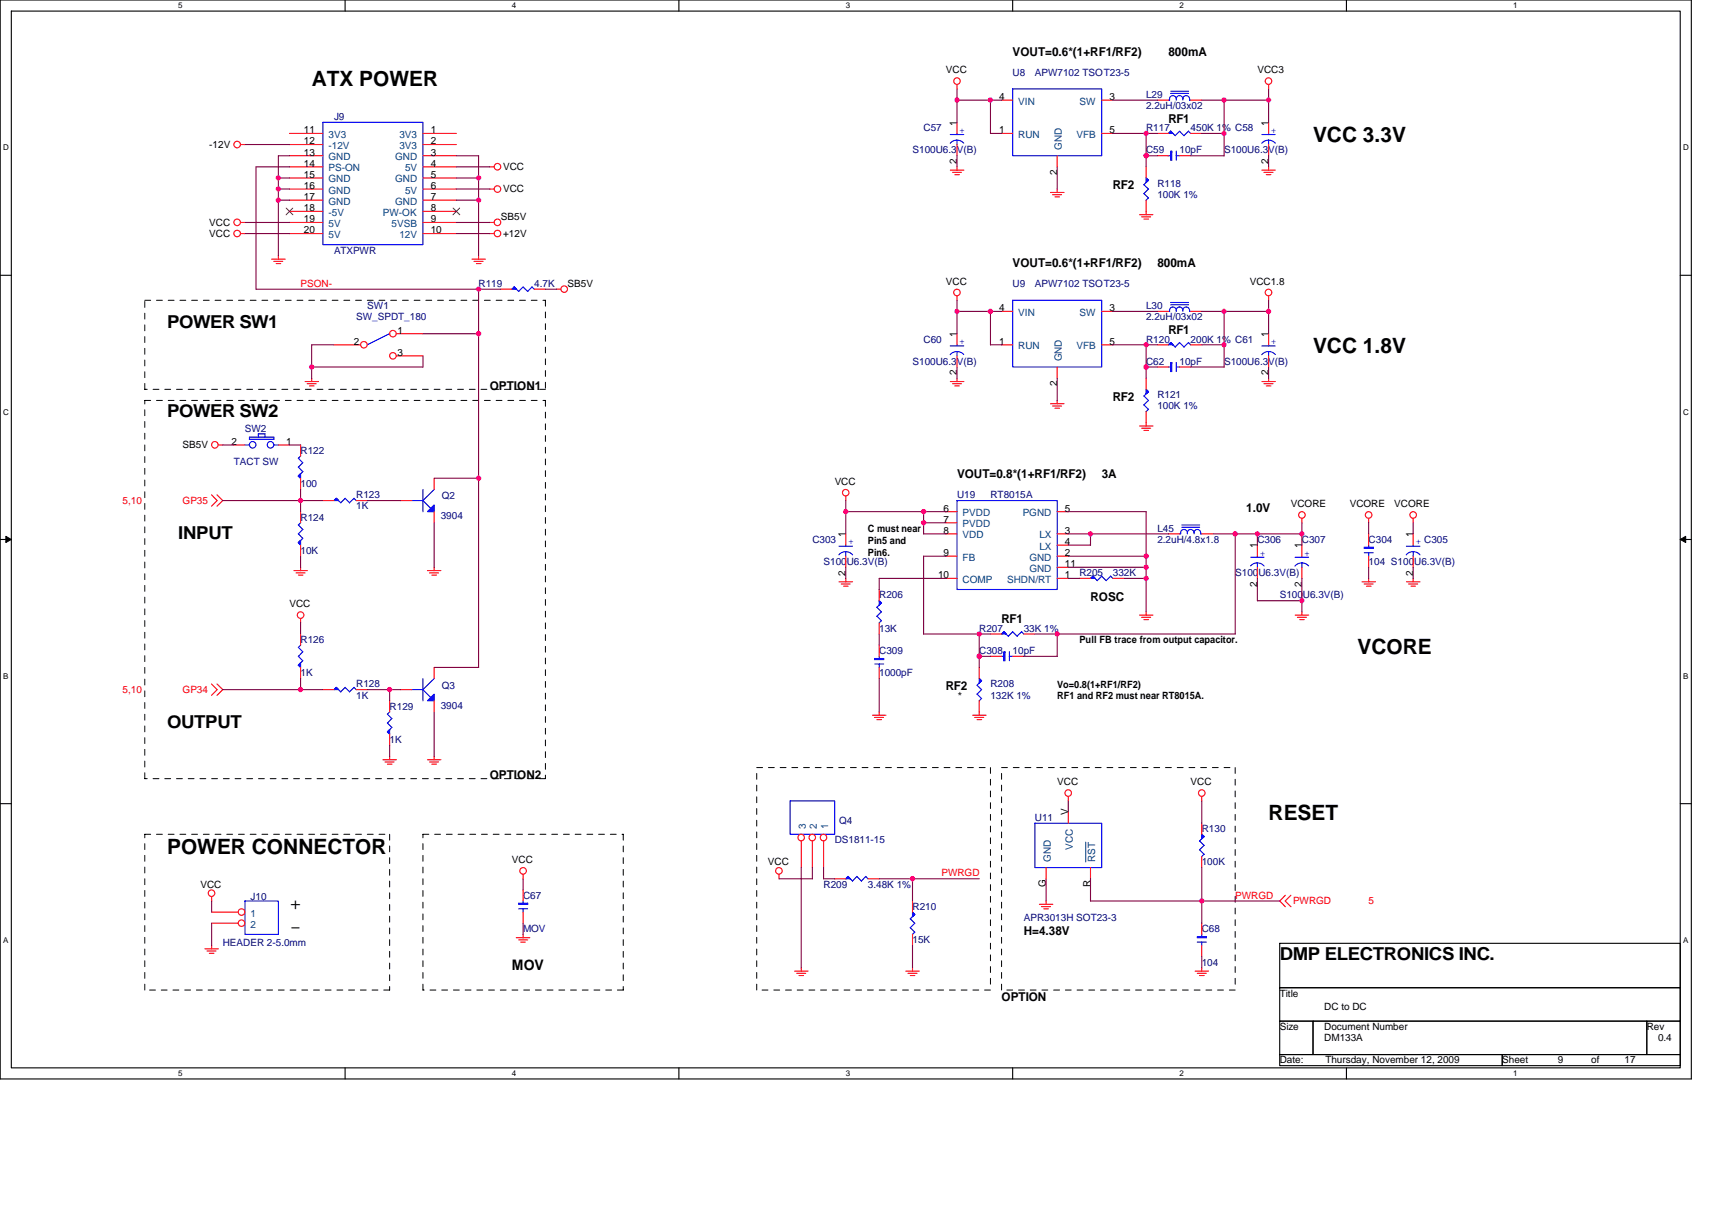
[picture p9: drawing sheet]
<svg xmlns="http://www.w3.org/2000/svg" width="297mm" height="210mm" viewBox="0 0 297 210" stroke-linecap="round" stroke-linejoin="round" font-family="sans-serif">
<path d="M0 0h293.5v187.2h-293.5zM2 1.9h289.5v183.4h-289.5z" fill="none" stroke="#000" stroke-width=".19"/>
<g fill="#fff">
<path d="M30.9 .2h.8v1.6h-.8z"/>
<path d="M30.9 185.5h.8v1.6h-.8z"/>
</g>
<path d="M59.9 0v1.9M59.9 185.3v1.9" fill="none" stroke="#000" stroke-width=".19"/>
<g fill="#fff">
<path d="M88.8 .2h.8v1.6h-.8z"/>
<path d="M88.8 185.5h.8v1.6h-.8z"/>
</g>
<path d="M117.8 0v1.9M117.8 185.3v1.9" fill="none" stroke="#000" stroke-width=".19"/>
<g fill="#fff">
<path d="M146.7 .2h.8v1.6h-.8z"/>
<path d="M146.7 185.5h.8v1.6h-.8z"/>
</g>
<path d="M175.7 0v1.9M175.7 185.3v1.9" fill="none" stroke="#000" stroke-width=".19"/>
<g fill="#fff">
<path d="M204.7 .2h.7v1.6h-.7z"/>
<path d="M204.7 185.5h.7v1.6h-.7z"/>
</g>
<path d="M233.6 0v1.9M233.6 185.3v1.9" fill="none" stroke="#000" stroke-width=".19"/>
<g fill="#fff">
<path d="M262.6 .2h.7v1.6h-.7z"/>
<path d="M262.6 185.5h.7v1.6h-.7z"/>
<path d="M.5 24.8h1v1.6h-1z"/>
<path d="M292 24.8h1v1.6h-1z"/>
<path d="M.5 70.7h1v1.5h-1z"/>
<path d="M292 70.7h1v1.5h-1z"/>
</g>
<path d="M0 47.8h2M291.5 47.8h2" fill="none" stroke="#000" stroke-width=".19"/>
<g fill="#fff">
<path d="M.5 116.5h.9v1.6h-.9z"/>
<path d="M292 116.5h.9v1.6h-.9z"/>
</g>
<path d="M0 93.6h2M291.5 93.6h2" fill="none" stroke="#000" stroke-width=".19"/>
<path d="M1 93.1l1 .5-1 .5zM291.5 93.6l1-.5v1z" fill="#000" stroke="#000" stroke-width=".17"/>
<g fill="#fff">
<path d="M.5 162.4h.9v1.5h-.9z"/>
<path d="M292 162.4h.9v1.5h-.9z"/>
</g>
<path d="M0 139.5h2M291.5 139.5h2M222 163.7h69.5v7.7h-69.5zM222 171.4h69.5v5.8h-69.5zM222 177.2h5.8v5.8h-5.8zM227.8 177.2h57.9v5.8h-57.9zM285.7 177.2h5.8v5.8h-5.8zM222 183h38.6v1.9h-38.6zM260.6 183h30.9v1.9h-30.9z" fill="none" stroke="#000" stroke-width=".19"/>
<g fill="none" stroke="#000" stroke-width=".17" stroke-dasharray="1 1 1 1 1 1 1 1">
<path d="M25.1 52.1h69.5M94.6 52.1v15.5M25.1 67.6v-15.5M25.1 69.5h69.5M94.6 67.6h-69.5M94.6 69.5v65.6M25.1 135.1v-65.6M94.6 135.1h-69.5M131.3 133.2h40.5M171.8 133.2v38.6M173.8 133.2h40.5M214.3 133.2v38.6"/>
<path d="M25.1 144.8h42.5M67.6 144.8v27M73.4 144.8h34.7M108.1 144.8v27M25.1 171.8v-27M67.6 171.8h-42.5M73.4 171.8v-27M108.1 171.8h-34.7M131.3 171.8v-38.6M171.8 171.8h-40.5M173.8 171.8v-38.6M214.3 171.8h-40.5"/>
</g>
<g fill="none" stroke="#f00" stroke-width=".19">
<path d="M166 14.7v.8M173.8 17.4h1.9M191.2 17.4h1.9M200.8 17.4h1.9M206.6 17.4h1.9M220.1 14.7v.8M41.7 38.6h.8M41.7 25.1h.8M50.2 29h5.8M50.2 32.8h5.8M50.2 38.6h5.8M50.2 25.1h5.8"/>
<path d="M50.2 23.2h5.8M50.2 27h5.8M50.2 30.9h5.8M50.2 34.7h5.8M50.2 36.7h5.8M73.4 29h5.8M73.4 32.8h5.8M73.4 38.6h5.8M73.4 25.1h5.8M73.4 23.2h5.8M73.4 27h5.8M73.4 30.9h5.8"/>
<path d="M73.4 34.7h5.8M73.4 36.7h5.8M85 29h.7M85 32.8h.7M85 38.6h.7M164.9 29.5h2.3M165.3 29.9h1.5M165.7 30.3h.8M166 21.2v2M166 25.1v1.9M166 29v.5M173.8 23.2h1.9"/>
<path d="M182.3 33.4h2.3M182.6 33.8h1.6M183 34.2h.8M183.4 27v2M183.4 32.8v.6M191.2 23.2h1.9M197.7 37.3h2.3M198.1 37.6h1.5M198.5 38h.8M198.9 29v1.9M198.9 34.7v2.6M200.8 23.2h1.9"/>
<path d="M200.8 27h1.9M204.7 27h1.9M206.6 23.2h1.9M218.9 29.5h2.4M219.3 29.9h1.6M219.7 30.3h.8M220.1 29v.5M220.1 21.2v2M220.1 25.1v1.9M41.7 40.5h.8M47.1 45h2.4M47.5 45.4h1.6"/>
<path d="M47.9 45.7h.8M48.3 44.4v.6M50.2 40.5h5.8M58 59.8h4.6M68.8 57.9h4.6M73.4 40.5h5.8M81.9 45h2.3M82.3 45.4h1.5M82.7 45.7h.8M83 44.4v.6M85 40.5h.7M86.9 50.2h1.9"/>
<path d="M92.7 50.2h1.9M96.5 50.2h.8M166 51.4v.7M166 57.9v1.9M173.8 54h1.9M173.8 59.8h1.9M191.2 54h1.9M191.2 59.8h1.9M200.8 54h1.9M200.8 59.8h1.9M206.6 54h1.9M206.6 59.8h1.9"/>
<path d="M220.1 51.4v.7M220.1 57.9v1.9M37.9 77.2h.8M40.6 77.2h1.9M48.3 77.2h1.9M52.2 77.2v1.9M52.9 66.2h2.4M53.3 66.6h1.6M53.7 67h.8M54.1 65.6v.6M68.8 61.8h4.6M164.9 66.2h2.3"/>
<path d="M165.3 66.6h1.5M165.7 67h.8M166 61.8v1.9M166 65.6v.6M182.3 70.1h2.3M182.6 70.5h1.6M183 70.8h.8M183.4 63.7v1.9M183.4 69.5v.6M197.7 73.9h2.3M198.1 74.3h1.5M198.5 74.7h.8"/>
<path d="M198.9 65.6v2M198.9 71.4v2.6M200.8 63.7h1.9M204.7 63.7h1.9M218.9 66.2h2.4M219.3 66.6h1.6M219.7 67h.8M220.1 65.6v.6M220.1 61.8v1.9M36.7 85.9l1 1-1 .9M37.7 85.9l.9 1-.9 .9M51 99h2.3"/>
<path d="M51.4 99.4h1.5M51.8 99.8h.8M52.2 83v1.9M52.2 88.8v1.9M52.2 94.6v1.9M52.2 98.4v.6M56 86.9h2M61.8 86.9h1.9M69.5 86.9h2M74.2 99h2.3M74.5 99.4h1.6M74.9 99.8h.8"/>
<path d="M75.3 83v1.9M75.3 88.8v1.9M75.3 98.4v.6M146.7 86.1v.8M146.7 92.6v2M146.7 96.5v1.9M164.1 88.8h1.9M164.1 92.6h1.9M164.1 96.5h1.9M164.1 90.7h1.9M183.4 88.8h2M183.4 92.6h2"/>
<path d="M183.4 96.5h2M183.4 94.6h2M183.4 98.4h2M202.7 92.6h2M208.5 92.6h2M218.2 94.6v1.9M218.2 98.4v2M225.9 94.6v1.9M225.9 98.4v2M225.9 90v.7M237.5 90v.7M237.5 92.6v2"/>
<path d="M237.5 96.5v1.9M245.2 90v.7M245.2 92.6v2M245.2 96.5v1.9M36.7 118.7l1 1-1 1M37.7 118.7l.9 1-.9 1M52.2 107.3v.8M52.2 110v2M52.2 115.8v2M56 119.7h2M61.8 119.7h1.9M69.5 119.7h2"/>
<path d="M75.3 115.8v2M145.6 101h2.3M146 101.3h1.5M146.4 101.7h.7M146.7 100.4v.6M152.5 102.3v1.9M152.5 108.1v1.9M152.5 112v1.9M152.5 115.8v2M164.1 100.4h1.9M169.9 115.8v2M171.8 110h2"/>
<path d="M171.8 113.9h2M175.7 113.9h1.9M177.6 110h2M183.4 100.4h2M187.3 100.4h1.9M193.1 100.4h1.9M197.7 106.7h2.3M198.1 107.1h1.5M198.5 107.5h.8M198.9 106.2v.6M224.7 106.7h2.4M225.1 107.1h1.6"/>
<path d="M225.5 107.5h.8M225.9 106.2v.6M236.3 101h2.4M236.7 101.3h1.5M237.1 101.7h.8M237.5 100.4v.6M244 101h2.4M244.4 101.3h1.6M244.8 101.7h.8M245.2 100.4v.6M66.4 131.8h2.4M66.8 132.2h1.6"/>
<path d="M67.2 132.6h.8M67.6 121.6v1.9M67.6 127.4v1.9M67.6 131.3v.6M74.2 131.8h2.3M74.5 132.2h1.6M74.9 132.6h.8M75.3 131.3v.6M75.3 121.6v1.9M151.4 124.1h2.3M151.7 124.5h1.6M152.1 124.9h.8"/>
<path d="M152.5 123.5v.6M168.8 124.1h2.3M169.1 124.5h1.6M169.5 124.9h.8M169.9 121.6v2.5M185.4 138.2v.8M208.5 138.2v.8M36.7 155.6v.8M36.7 158.3h4.6M90.8 151.7v.8M90.8 154.4v2M90.8 158.3v1.9"/>
<path d="M135.2 151.7v.8M139 145.9v4.7M140.9 145.9v4.7M142.9 145.9v4.7M144.8 152.5h1.9M150.6 152.5h1.9M158.3 156.4v1.9M180.3 156.9h2.4M180.7 157.3h1.6M181.1 157.7h.8M181.5 150.6v1.9M181.5 156.4v.6"/>
<path d="M185.4 140.9v2M189.2 150.6v1.9M208.5 142.9v1.9M208.5 148.6v2M223 155.4l-1 1 1 1M224 155.4l-1 1 1 1M35.6 164.7h2.3M35.9 165h1.6M36.3 165.4h.8M36.7 164.1v.6M36.7 160.2h4.6M89.6 162.7h2.3"/>
<path d="M90 163.1h1.6M90.4 163.5h.7M90.8 162.2v.6M137.9 168.5h2.3M138.2 168.9h1.6M138.6 169.3h.8M139 167.9v.7M157.2 168.5h2.3M157.5 168.9h1.6M157.9 169.3h.8M158.3 162.2v1.9M158.3 167.9v.7"/>
<path d="M207.4 168.5h2.3M207.7 168.9h1.6M208.1 169.3h.8M208.5 160.2v2M208.5 164.1v1.9M208.5 167.9v.7"/>
<circle cx="166" cy="14.1" r=".57"/>
<circle cx="220.1" cy="14.1" r=".57"/>
<circle cx="41.1" cy="25.1" r=".57"/>
<circle cx="41.1" cy="38.6" r=".57"/>
<circle cx="86.3" cy="28.9" r=".57"/>
<circle cx="86.3" cy="38.6" r=".57"/>
<circle cx="86.3" cy="32.8" r=".57"/>
<circle cx="41.1" cy="40.5" r=".57"/>
<circle cx="63.1" cy="59.8" r=".57"/>
<circle cx="68.2" cy="57.9" r=".57"/>
<circle cx="86.3" cy="40.5" r=".57"/>
<circle cx="97.9" cy="50.2" r=".57"/>
<circle cx="166" cy="50.8" r=".57"/>
<circle cx="220.1" cy="50.8" r=".57"/>
<circle cx="37.3" cy="77.2" r=".57"/>
<circle cx="68.2" cy="61.8" r=".57"/>
<circle cx="146.7" cy="85.5" r=".57"/>
<circle cx="225.9" cy="89.4" r=".57"/>
<circle cx="237.5" cy="89.4" r=".57"/>
<circle cx="245.2" cy="89.4" r=".57"/>
<circle cx="52.2" cy="106.7" r=".57"/>
<circle cx="185.3" cy="137.6" r=".57"/>
<circle cx="208.5" cy="137.6" r=".57"/>
<circle cx="36.7" cy="155" r=".57"/>
<circle cx="41.9" cy="158.3" r=".57"/>
<circle cx="90.8" cy="151.1" r=".57"/>
<circle cx="135.1" cy="151.1" r=".57"/>
<circle cx="139" cy="145.3" r=".57"/>
<circle cx="140.9" cy="145.3" r=".57"/>
<circle cx="142.9" cy="145.3" r=".57"/>
<circle cx="41.9" cy="160.2" r=".57"/>
</g>
<g fill="none" stroke="#00f" stroke-width=".19">
<path d="M175.7 15.4h15.5v11.6h-15.5zM202.7 17.4h.2M203.1 16.2h3.1M203.1 15.8h3.1M204.1 17.2v.2M205.2 17.1a.58 .58 0 0 1 .6-.5 .58 .58 0 0 1 .6 .5M205.2 17.1a.57 .57 0 0 0-.5-.5 .57 .57 0 0 0-.6 .5 .6 .6 0 0 0-.7-.5 .6 .6 0 0 0-.5 .8M205.2 17.1v.3M206.4 17.2v.2h.2M56 21.2h17.4v21.3h-17.4zM164.9 23.3h2.3M166 24.3a1.54 1.54 0 0 1 1.2 .5"/>
<path d="M166 24.3a1.46 1.46 0 0 0-1.1 .6M166 23.2v.2M166 24.3v.8M198.5 32l.8 .8M198.5 33.6l.8 .8-.5 .4M198.9 30.9l.4 .4-.8 .8M199.3 32.8l-.8 .8M202.7 27h.4M204.1 27h.6M204.1 26.2v1.6M204.7 22.8l.7 .8 .8-.8 .4 .4M204.7 22.8l-.8 .8-.8-.8-.4 .4"/>
<path d="M218.9 23.3h2.4M220.1 24.3a1.54 1.54 0 0 1 1.2 .5M220.1 24.3a1.46 1.46 0 0 0-1.2 .6M220.1 23.2v.2M220.1 24.3v.8M67.6 57.9l-3.9 1.9M90.8 49.8l.8 .8M90.8 49.8l-.8 .8-.8-.8-.4 .4M92.7 50.2l-.4-.4-.8 .8M166 59.8v.2M175.7 52.1h15.5v11.6h-15.5zM202.7 54h.2"/>
<path d="M203.1 52.9h3.1M203.1 52.5h3.1M203.1 59.5l.8 .7M203.1 59.4l-.4 .4M204.1 53.8a.59 .59 0 0 0-.7-.5 .59 .59 0 0 0-.5 .7M204.1 53.8v.3M204.7 59.5l.7 .7M204.7 59.4l-.8 .8M205.2 53.8a.6 .6 0 0 1 .7-.5 .6 .6 0 0 1 .5 .8l.2-.1M205.2 53.8a.57 .57 0 0 0-.5-.5 .57 .57 0 0 0-.6 .5M205.2 53.8v.2M206.2 59.5l.4 .4"/>
<path d="M206.2 59.4l-.8 .8M220.1 59.8v.2M42.5 77.2h.8M43.3 75.9h4.2M43.3 75.8v.4M44.8 75.3v.6M44.8 75.3h1.2v.6M47.5 77.2h.8M47.5 75.9v.4l-4.2-.1M51.7 79.5l.8 .8M52.2 79.1l-.4 .4M164.9 60h2.3"/>
<path d="M166 61a1.54 1.54 0 0 1 1.2 .5M166 61a1.46 1.46 0 0 0-1.1 .6M166 61v.8M198.5 68.7l.8 .8M198.5 70.3l.8 .8-.5 .3M198.9 67.6l.4 .4M199.3 67.9l-.8 .8M199.3 69.5l-.8 .8M202.7 63.7h.4M204.1 63.7h.6M204.1 62.9v1.6M218.9 60h2.4"/>
<path d="M220.1 61a1.54 1.54 0 0 1 1.2 .5M220.1 61a1.46 1.46 0 0 0-1.2 .6M220.1 61v.8M51.7 94.2l.5 .4M51.7 82.6l.5 .4M51.7 92.6l.8 .8M51.7 91.1l.8 .8M51.7 81l.8 .9M52.2 90.7l-.4 .4M52.6 93.4l-.8 .8M52.6 91.9l-.8 .7M52.6 81.8l-.8 .8"/>
<path d="M52.6 80.3l-.8 .8M58.3 86.5l.8 .8M58.4 86.5l-.4 .4M59.9 86.5l.8 .8M59.9 86.5l-.8 .7M61.4 86.5l.4 .4M61.4 86.5l-.8 .7M71.4 86.9h2l1.4 1.3M73.4 84.9v3.9M75.3 84.9l-1.9 2M145.6 94.8h2.3M146.7 95.7a1.51 1.51 0 0 0-1.2 .6"/>
<path d="M146.7 95.7a1.54 1.54 0 0 1 1.2 .6M146.7 94.6v.2M146.7 95.7v.8M166 86.9h17.4v15.4h-17.4zM189.6 100l.8 .8 .8-.8 .7 .8M189.6 100l-.4 .4M205 91.5h3.1M205 91.1h3.1M206 92.5v.2M207.2 92.4a.58 .58 0 0 0-.6-.5 .58 .58 0 0 0-.6 .5 .59 .59 0 0 0-.7-.5 .59 .59 0 0 0-.5 .7h-.1M207.2 92.4v.2M208.3 92.4a.57 .57 0 0 0-.6-.5 .57 .57 0 0 0-.5 .5"/>
<path d="M208.3 92.5v.1h.2M217 98.2a1.54 1.54 0 0 1 1.1-.5h.1a1.54 1.54 0 0 1 1.1 .5M217 96.7h2.3M218.2 96.5v.2M218.2 97.7v.8M224.7 96.7h2.4M225.9 96.5v.2M225.9 97.7v.8M227.1 98.2a1.55 1.55 0 0 0-1.2-.5 1.54 1.54 0 0 0-1.2 .5M236.7 95.9h1.6M237.5 94.6v.4M237.5 95.9v.6"/>
<path d="M244 94.8h2.4M245.2 94.6v.2M245.2 95.7v.8M246.4 96.3a1.54 1.54 0 0 0-1.2-.6 1.51 1.51 0 0 0-1.2 .6M51.7 115.4l.5 .4M51.7 113.9l.8 .8M51.7 112.3l.8 .8M52.2 111.9l-.4 .5M52.6 114.6l-.8 .8M52.6 113.1l-.8 .8M59.9 119.3l-.8 .8-.7-.8-.4 .4M61.4 119.3l.4 .4"/>
<path d="M61.4 119.3l-.7 .8-.8-.8M71.4 119.7h2l1.4 1.4M73.4 117.8v3.8M75.3 117.8l-1.9 1.9M151.8 115.2h1.5M152.1 105.4l.8 .8-.8 .8M152.1 106.9l.8 .8M152.5 104.2l.4 .4M152.5 113.9v.4M152.5 115.2v.6M152.9 104.6l-.8 .8M152.9 107.7l-.4 .4"/>
<path d="M169.5 118.9l.8 .8M169.9 117.8l.4 .4M170.3 118.1l-.8 .8M170.3 119.7l-.8 .8M173.8 113.9h.4M174.2 109.6l.8 .8M174.2 109.6l-.4 .4M175.1 113.9h.6M175.1 113.1v1.6M175.7 109.6l.8 .8M175.7 109.6l-.8 .8M177.2 109.6l.4 .4"/>
<path d="M177.3 109.6l-.8 .8M193.1 100.4l-.4-.4-.8 .8M67.2 127l.4 .4M67.2 125.5l.8 .7M67.2 123.9l.8 .8M67.6 123.5l-.4 .4M68 126.2l-.8 .8M68 124.7l-.8 .8M137.1 139h7.7v5.8h-7.7zM169.5 120.5l.8 .7M170.3 121.2l-.4 .4M42.5 156.4h5.8v5.8h-5.8z"/>
<path d="M90 157.7h1.5M90.8 156.3v.4M90.8 157.7v.6M147.1 152.1l-.4 .4M148.7 152.1l-.8 .8-.8-.8M150.2 152.1l.4 .4M150.2 152.1l-.7 .8-.8-.8M158.3 158.3l.4 .4-.8 .8 .8 .7-.8 .8 .8 .8M179.6 142.9h11.6v7.7h-11.6zM208.5 144.8l.4 .4M208.9 145.2l-.8 .8 .8 .7M208.9 146.7l-.8 .8 .8 .8"/>
<path d="M208.9 148.3l-.4 .4M158.7 161.8l-.4 .4M207.7 163.5h1.6M208.5 162.1v.4M208.5 163.5v.6"/>
<circle cx="43.8" cy="77.2" r=".57"/>
<circle cx="46.9" cy="77.2" r=".57"/>
</g>
<g fill="#00f" stroke="#00f" stroke-width=".19">
<path d="M203.1 22.8l.4 .4h-.8l.4-.4 .4 .4z" fill-rule="evenodd"/>
<path d="M189.2 100.4l.4-.4 .4 .4-.4-.4 .4 .4z" fill-rule="evenodd"/>
<path d="M203.1 62.9v1.6h.2v-1.6z" fill-rule="evenodd"/>
<path d="M51.8 94.2l.4-.4v.8l-.4-.4 .4-.4z" fill-rule="evenodd"/>
<path d="M152.5 104.2l.4 .4-.4 .4 .4-.4-.4 .4z" fill-rule="evenodd"/>
<path d="M203.1 26.2v1.6h.2v-1.6z" fill-rule="evenodd"/>
<path d="M174.2 109.6l.3 .4h-.7l.4-.4 .3 .4z" fill-rule="evenodd"/>
<path d="M158.3 158.3l.4 .4-.4 .4 .4-.4-.4 .4z" fill-rule="evenodd"/>
<path d="M151.8 114.3v.2h1.5v-.2z" fill-rule="evenodd"/>
<path d="M67.2 127l.4-.4v.8l-.4-.4 .4-.4z" fill-rule="evenodd"/>
<path d="M174.2 113.1v1.6h.1v-1.6z" fill-rule="evenodd"/>
<path d="M58 86.9l.3-.4 .4 .4-.4-.4 .4 .4z" fill-rule="evenodd"/>
<path d="M198.9 30.9l.4 .4-.4 .3 .4-.3-.4 .3z" fill-rule="evenodd"/>
<path d="M89.2 49.8l.4 .4h-.8l.4-.4 .4 .4z" fill-rule="evenodd"/>
<path d="M147.1 152.1l.4 .4h-.8l.4-.4 .4 .4z" fill-rule="evenodd"/>
<path d="M207.7 162.5v.2h1.6v-.2z" fill-rule="evenodd"/>
<path d="M52.2 115v.8l-.4-.4z" fill-rule="evenodd"/>
<path d="M169.9 117.8l.4 .3-.4 .4 .4-.4-.4 .4z" fill-rule="evenodd"/>
<path d="M58.3 119.3l.4 .4h-.7l.3-.4 .4 .4z" fill-rule="evenodd"/>
<path d="M90 156.7v.2h1.5v-.2z" fill-rule="evenodd"/>
<path d="M203.1 59.5l.4 .3h-.8l.4-.3 .4 .3z" fill-rule="evenodd"/>
<path d="M51.8 82.6l.4-.4v.8l-.4-.4 .4-.4z" fill-rule="evenodd"/>
<path d="M236.7 95v.2h1.5v-.2z" fill-rule="evenodd"/>
<path d="M198.9 67.6l.4 .3-.4 .4 .4-.4-.4 .4z" fill-rule="evenodd"/>
<path d="M74.7 88.2l.6-.6v1.2h-1.1z" fill-rule="evenodd"/>
<path d="M74.7 121l.6-.5v1.1h-1.1z" fill-rule="evenodd"/>
<path d="M208.5 144.8l.4 .4-.4 .3 .4-.3-.4 .3z" fill-rule="evenodd"/>
</g>
<path d="M188.4 146.1v3.5" fill="none" stroke="#004080" stroke-width=".17"/>
<path d="M49.7 36.1l1.1 1.2M50.8 36.1l-1.2 1.2M78.6 36.1l1.2 1.2M79.8 36.1l-1.2 1.2" fill="none" stroke="#804000" stroke-width=".17"/>
<g fill="none" stroke="#800040" stroke-width=".19">
<path d="M166 15.4v5.9M171.8 17.4v5.8h2M173.8 17.4h-7.8M193.1 17.4h7.7M208.5 17.4h11.6M212.4 17.4v9.7M220.1 15.4v5.9M42.5 38.6h7.7M42.5 25.1h7.7M44.4 29h5.8M44.4 28.9v21.3h42.5M48.3 32.8h1.9"/>
<path d="M48.3 30.9h1.9M48.3 34.7h1.9M50.2 27h-1.9v17.4M79.2 30.9h3.9M79.2 34.7h3.9M79.2 27h3.9M79.2 32.8h5.8M79.2 38.6h5.8M79.2 29h5.8M83 27v17.4M166 27v2M183.4 29v3.8"/>
<path d="M198.9 27h1.9M198.9 23.2v5.8M200.8 23.2h-7.7M206.6 27h5.8M208.5 23.2h3.9M220.1 27v2M42.5 40.5h7.7M54.1 59.8h3.9M54.1 59.8v5.9M73.4 57.9h9.7M79.2 40.5h5.8M83 50.2v65.6"/>
<path d="M94.6 50.2h2M166 52.1v5.8M171.8 54v5.9l2-.1M173.8 54h-7.8M193.1 54h7.7M198.9 59.8v5.9M200.8 59.8h-7.7M208.5 54h11.6M208.5 59.8h3.9M212.4 54v9.7M220.1 52.1v5.8M38.6 77.2h2"/>
<path d="M50.2 77.2h2M54.1 63.7h19.3M73.4 61.8v1.9M166 63.7v2M183.4 65.6v3.9M198.9 63.7h1.9M206.6 63.7h5.8M220.1 63.7v2M52.2 84.9v3.9M52.2 96.5v2M56 86.9h-17.4M63.7 86.9h5.9"/>
<path d="M75.3 83h7.8M75.3 90.7v7.8M146.7 98.4v2M146.7 86.9v5.8M146.7 88.8h17.4M160.2 88.8v3.8h3.9M160.2 90.7h3.9M164.1 96.5h-3.9v13.5h11.7M185.4 88.8h13.5v17.4M185.4 98.4h13.5M185.4 96.5h13.5M189.2 92.6v2h-3.8"/>
<path d="M202.8 92.6h-17.4M214.3 92.6v17.4h-34.7M218.2 92.6v2M225.9 90.7v3.9M225.9 92.6h-15.4M237.5 90.7v2M237.5 98.4v2M245.2 90.7v2M245.2 98.4v2M38.6 119.7h17.4M52.2 108.1v1.9M52.2 117.8v1.9"/>
<path d="M63.7 119.7h5.9M67.6 119.7v1.9M75.3 115.8h7.8M152.5 110v2M152.5 117.8v5.8M164.1 100.4h-11.6v1.9M169.9 113.9h2M169.9 110v5.8M183.4 110v3.9h-5.8M185.4 100.4h1.9M195 100.4h3.9M218.2 104.2h7.7"/>
<path d="M218.2 100.4v3.9M225.9 100.4v5.8M67.6 129.3v2M75.3 123.5v7.8M185.4 139v1.9M208.5 139v3.9M36.7 156.4v1.9M90.8 152.5v2M135.2 152.5h5.8M139 150.6v17.4M140.9 150.6v1.9M142.9 150.6v1.9h1.9"/>
<path d="M152.5 152.5h17.4M158.3 152.5v3.9M181.5 152.5v3.9M189.2 152.5v3.9h32.9M208.5 150.6v9.6M36.7 160.2v3.9M90.8 160.2v2M158.3 164.1v3.9M208.5 166v2"/>
</g>
<g fill="#f0f" stroke="#f0f" stroke-width=".19">
<circle cx="171.8" cy="17.4" r=".38"/>
<circle cx="166" cy="17.4" r=".38"/>
<circle cx="212.4" cy="23.1" r=".38"/>
<circle cx="198.9" cy="23.1" r=".38"/>
<circle cx="198.9" cy="27" r=".38"/>
<circle cx="212.4" cy="17.4" r=".38"/>
<circle cx="220.1" cy="17.4" r=".38"/>
<circle cx="171.8" cy="54" r=".38"/>
<circle cx="166" cy="54" r=".38"/>
<circle cx="212.4" cy="59.8" r=".38"/>
<circle cx="198.9" cy="59.8" r=".38"/>
<circle cx="198.9" cy="63.7" r=".38"/>
<circle cx="212.4" cy="54" r=".38"/>
<circle cx="220.1" cy="54" r=".38"/>
<circle cx="83" cy="50.2" r=".38"/>
<circle cx="83" cy="83" r=".38"/>
<circle cx="52.1" cy="86.9" r=".38"/>
<circle cx="52.1" cy="119.7" r=".38"/>
<circle cx="83" cy="57.9" r=".38"/>
<circle cx="67.6" cy="119.7" r=".38"/>
<circle cx="48.3" cy="32.8" r=".38"/>
<circle cx="54.1" cy="63.7" r=".38"/>
<circle cx="83" cy="30.9" r=".38"/>
<circle cx="48.3" cy="34.7" r=".38"/>
<circle cx="48.3" cy="30.9" r=".38"/>
<circle cx="83" cy="34.7" r=".38"/>
<circle cx="208.5" cy="156.3" r=".38"/>
<circle cx="158.3" cy="152.5" r=".38"/>
<circle cx="189.2" cy="92.6" r=".38"/>
<circle cx="198.9" cy="98.4" r=".38"/>
<circle cx="183.4" cy="110" r=".38"/>
<circle cx="225.9" cy="92.6" r=".38"/>
<circle cx="169.9" cy="113.9" r=".38"/>
<circle cx="146.7" cy="88.8" r=".38"/>
<circle cx="198.9" cy="100.4" r=".38"/>
<circle cx="169.9" cy="110" r=".38"/>
<circle cx="160.3" cy="88.8" r=".38"/>
<circle cx="160.3" cy="90.7" r=".38"/>
<circle cx="198.9" cy="96.5" r=".38"/>
<circle cx="218.2" cy="92.6" r=".38"/>
<circle cx="225.9" cy="104.2" r=".38"/>
<circle cx="214.3" cy="92.6" r=".38"/>
</g>
<g font-size="3.7">
<text x="54.1" y="15">ATX POWER</text>
<text x="227.8" y="24.6">VCC 3.3V</text>
<text x="227.8" y="61.3">VCC 1.8V</text>
<text x="235.5" y="113.4">VCORE</text>
<text x="220.1" y="142.4">RESET</text>
<text x="29" y="148.2">POWER CONNECTOR</text>
</g>
<g font-size="3.5">
<text x="50.2" y="158">+</text>
<text x="50.2" y="161.8">-</text>
</g>
<g font-size="3.1">
<text x="29" y="56.9">POWER SW1</text>
<text x="29" y="72.3">POWER SW2</text>
<text x="30.9" y="93.6">INPUT</text>
<text x="29" y="126.4">OUTPUT</text>
<text x="222" y="166.6">DMP ELECTRONICS INC.</text>
</g>
<text font-size="2.5" x="88.8" y="168.3">MOV</text>
<g font-size="2.1">
<text x="175.7" y="9.7">VOUT=0.6*(1+RF1/RF2)</text>
<text x="202.7" y="9.7">800mA</text>
<text x="202.7" y="21.3">RF1</text>
<text x="193.1" y="32.9">RF2</text>
<text x="175.7" y="46.4">VOUT=0.6*(1+RF1/RF2)</text>
<text x="200.8" y="46.4">800mA</text>
<text x="202.7" y="58">RF1</text>
<text x="85" y="67.6">OPTION1</text>
<text x="193.1" y="69.5">RF2</text>
<text x="166" y="83">VOUT=0.8*(1+RF1/RF2)</text>
<text x="191.2" y="83">3A</text>
<text x="216.2" y="88.8">1.0V</text>
<text x="189.2" y="104.3">ROSC</text>
<text x="173.8" y="108.1">RF1</text>
<text x="164.1" y="119.7">RF2</text>
<text x="85" y="135.2">OPTION2</text>
<text x="177.6" y="162.2">H=4.38V</text>
<text x="173.8" y="173.8">OPTION</text>
</g>
<g font-size="1.7">
<text x="164.1" y="12.7">VCC</text>
<text x="173.4" y="17.4">4</text>
<text x="192.5" y="17.4">3</text>
<text x="218.2" y="12.7">VCC3</text>
<text x="52.7" y="23.1">11</text>
<text x="74.7" y="23.1">1</text>
<text x="166" y="21.8" transform="rotate(-90 166 21.8)">1</text>
<text x="173.4" y="23.1">1</text>
<text x="192.5" y="23.1">5</text>
<text x="220.1" y="21.8" transform="rotate(-90 220.1 21.8)">1</text>
<text x="36.3" y="25.7">-12V</text>
<text x="52.7" y="25.1">12</text>
<text x="52.7" y="27">13</text>
<text x="52.7" y="28.9">14</text>
<text x="74.7" y="25.1">2</text>
<text x="74.7" y="27">3</text>
<text x="74.7" y="28.9">4</text>
<text x="87.3" y="29.5">VCC</text>
<text x="166" y="28.4" transform="rotate(-90 166 28.4)">2</text>
<text x="220.1" y="28.4" transform="rotate(-90 220.1 28.4)">2</text>
<text x="52.7" y="30.9">15</text>
<text x="52.7" y="32.8">16</text>
<text x="52.7" y="34.7">17</text>
<text x="74.7" y="30.9">5</text>
<text x="74.7" y="32.8">6</text>
<text x="74.7" y="34.7">7</text>
<text x="87.3" y="33.4">VCC</text>
<text x="183.4" y="30.4" transform="rotate(-90 183.4 30.4)">2</text>
<text x="36.3" y="41.1">VCC</text>
<text x="36.3" y="39.2">VCC</text>
<text x="52.7" y="36.7">18</text>
<text x="52.7" y="38.6">19</text>
<text x="52.7" y="40.5">20</text>
<text x="74.7" y="36.7">8</text>
<text x="74.7" y="38.6">9</text>
<text x="74.7" y="40.5">10</text>
<text x="86.9" y="38.2">SB5V</text>
<text x="87.3" y="41.1">+12V</text>
<text x="98.5" y="49.8">SB5V</text>
<text x="164.1" y="49.4">VCC</text>
<text x="216.8" y="49.4">VCC1.8</text>
<text x="61.4" y="59.8">2</text>
<text x="69" y="57.9">1</text>
<text x="166" y="58.5" transform="rotate(-90 166 58.5)">1</text>
<text x="173.4" y="59.8">1</text>
<text x="173.4" y="54">4</text>
<text x="192.5" y="54">3</text>
<text x="192.5" y="59.8">5</text>
<text x="220.1" y="58.5" transform="rotate(-90 220.1 58.5)">1</text>
<text x="69" y="61.7">3</text>
<text x="166" y="65.1" transform="rotate(-90 166 65.1)">2</text>
<text x="220.1" y="65.1" transform="rotate(-90 220.1 65.1)">2</text>
<text x="183.4" y="67.1" transform="rotate(-90 183.4 67.1)">2</text>
<text x="31.7" y="77.8">SB5V</text>
<text x="40.2" y="77.2">2</text>
<text x="49.7" y="77.2">1</text>
<text x="144.8" y="84.2">VCC</text>
<text x="163.7" y="88.8">6</text>
<text x="184.8" y="88.8">5</text>
<text x="224" y="88">VCORE</text>
<text x="234.2" y="88">VCORE</text>
<text x="241.9" y="88">VCORE</text>
<text x="146.7" y="93.2" transform="rotate(-90 146.7 93.2)">1</text>
<text x="150.6" y="92.3">C must near</text>
<text x="150.6" y="94.4">Pin5 and</text>
<text x="163.7" y="92.6">8</text>
<text x="163.7" y="90.7">7</text>
<text x="184.8" y="92.6">3</text>
<text x="184.8" y="94.6">4</text>
<text x="218.1" y="95.2" transform="rotate(-90 218.1 95.2)">1</text>
<text x="225.9" y="95.2" transform="rotate(-90 225.9 95.2)">1</text>
<text x="245.2" y="93.2" transform="rotate(-90 245.2 93.2)">1</text>
<text x="146.7" y="99.9" transform="rotate(-90 146.7 99.9)">2</text>
<text x="150.6" y="96.5">Pin6.</text>
<text x="162.7" y="100.4">10</text>
<text x="163.7" y="96.5">9</text>
<text x="184.8" y="100.4">1</text>
<text x="184.8" y="96.5">2</text>
<text x="184.8" y="98.4">11</text>
<text x="218.1" y="101.8" transform="rotate(-90 218.1 101.8)">2</text>
<text x="225.9" y="101.8" transform="rotate(-90 225.9 101.8)">2</text>
<text x="245.2" y="99.9" transform="rotate(-90 245.2 99.9)">2</text>
<text x="50.2" y="105.4">VCC</text>
<text x="187.3" y="111.6">Pull FB trace from output capacitor.</text>
<text x="183.4" y="119.4">Vo=0.8(1+RF1/RF2)</text>
<text x="166" y="121.1">*</text>
<text x="183.4" y="121.3">RF1 and RF2 must near RT8015A.</text>
<text x="183.4" y="136.3">VCC</text>
<text x="206.6" y="136.3">VCC</text>
<text x="185.3" y="141.5" transform="rotate(-90 185.3 141.5)">V</text>
<text x="88.8" y="149.8">VCC</text>
<text x="34.8" y="154.1">VCC</text>
<text x="133.2" y="150.2">VCC</text>
<text x="181.5" y="153.9" transform="rotate(-90 181.5 153.9)">G</text>
<text x="189.2" y="153.9" transform="rotate(-90 189.2 153.9)">R</text>
<text x="222" y="173">Title</text>
<text x="222" y="178.8">Size</text>
<text x="229.8" y="175.3">DC to DC</text>
<text x="229.8" y="178.8">Document Number</text>
<text x="285.7" y="178.8">Rev</text>
<text x="222" y="184.6">Date:</text>
<text x="229.8" y="180.7">DM133A</text>
<text x="230" y="184.6">Thursday, November 12, 2009</text>
<text x="260.6" y="184.6">Sheet</text>
<text x="270.3" y="184.6">9</text>
<text x="276.1" y="184.6">of</text>
<text x="281.9" y="184.6">17</text>
<text x="287.7" y="180.7">0.4</text>
</g>
<g font-size="1.7" fill="#000080">
<text x="175.7" y="13.1">U8</text>
<text x="179.6" y="13.1">APW7102 TSOT23-5</text>
<text x="198.9" y="17">L29</text>
<text x="58" y="20.8">J9</text>
<text x="160.2" y="22.8">C57</text>
<text x="198.9" y="22.8">R117</text>
<text x="198.9" y="18.9">2.2uH/03x02</text>
<text x="206.6" y="22.8">450K 1% C58</text>
<text x="158.3" y="26.6">S100U6.3V(B)</text>
<text x="198.9" y="26.6">C59</text>
<text x="204.7" y="26.6">10pF</text>
<text x="212.4" y="26.6">S100U6.3V(B)</text>
<text x="200.8" y="32.4">R118</text>
<text x="200.8" y="34.4">100K 1%</text>
<text x="58" y="44">ATXPWR</text>
<text x="63.7" y="53.7">SW1</text>
<text x="83" y="49.8">R119</text>
<text x="92.7" y="49.8">4.7K</text>
<text x="175.7" y="49.8">U9</text>
<text x="179.6" y="49.8">APW7102 TSOT23-5</text>
<text x="198.9" y="53.7">L30</text>
<text x="61.8" y="55.6">SW_SPDT_180</text>
<text x="160.2" y="59.5">C60</text>
<text x="198.9" y="55.6">2.2uH/03x02</text>
<text x="198.9" y="59.5">R120</text>
<text x="206.6" y="59.5">200K 1% C61</text>
<text x="158.3" y="63.3">S100U6.3V(B)</text>
<text x="198.9" y="63.3">C62</text>
<text x="204.7" y="63.3">10pF</text>
<text x="212.4" y="63.3">S100U6.3V(B)</text>
<text x="200.8" y="69.1">R121</text>
<text x="200.8" y="71">100K 1%</text>
<text x="42.5" y="74.9">SW2</text>
<text x="40.6" y="80.7">TACT SW</text>
<text x="52.2" y="78.8">R122</text>
<text x="52.2" y="84.5">100</text>
<text x="61.8" y="86.5">R123</text>
<text x="61.8" y="88.4">1K</text>
<text x="76.7" y="86.7">Q2</text>
<text x="166" y="86.5">U19</text>
<text x="171.8" y="86.5">RT8015A</text>
<text x="52.2" y="90.3">R124</text>
<text x="76.5" y="90.1">3904</text>
<text x="140.9" y="94.2">C303</text>
<text x="200.8" y="92.3">L45</text>
<text x="200.8" y="94.2">2.2uH/4.8x1.8</text>
<text x="218.2" y="94.2">C306</text>
<text x="225.9" y="94.2">C307</text>
<text x="237.5" y="94.2">C304</text>
<text x="247.1" y="94.2">C305</text>
<text x="52.2" y="96.1">10K</text>
<text x="142.9" y="98.1">S100U6.3V(B)</text>
<text x="187.3" y="100">R205</text>
<text x="193.1" y="100">332K</text>
<text x="214.3" y="100">S100U6.3V(B)</text>
<text x="237.5" y="98.1">104 S100U6.3V(B)</text>
<text x="152.5" y="103.8">R206</text>
<text x="222" y="103.8">S100U6.3V(B)</text>
<text x="52.2" y="111.6">R126</text>
<text x="152.5" y="109.6">13K</text>
<text x="152.5" y="113.5">C309</text>
<text x="169.9" y="109.6">R207</text>
<text x="169.9" y="113.5">C308</text>
<text x="175.7" y="113.5">10pF</text>
<text x="177.6" y="109.6">33K 1%</text>
<text x="52.2" y="117.4">1K</text>
<text x="61.8" y="119.3">R128</text>
<text x="76.7" y="119.5">Q3</text>
<text x="152.5" y="117.4">1000pF</text>
<text x="171.8" y="119.3">R208</text>
<text x="61.8" y="121.2">1K</text>
<text x="67.6" y="123.1">R129</text>
<text x="76.5" y="123">3904</text>
<text x="171.8" y="121.2">132K 1%</text>
<text x="67.6" y="128.9">1K</text>
<text x="145.6" y="143">Q4</text>
<text x="179.6" y="142.5">U11</text>
<text x="144.8" y="146.3">DS1811-15</text>
<text x="208.5" y="144.4">R130</text>
<text x="90.8" y="156">C67</text>
<text x="142.9" y="154.1">R209</text>
<text x="150.6" y="154.1">3.48K 1%</text>
<text x="208.5" y="150.2">100K</text>
<text x="43.5" y="156.2">J10</text>
<text x="90.8" y="161.8">MOV</text>
<text x="158.3" y="157.9">R210</text>
<text x="177.6" y="159.8">APR3013H SOT23-3</text>
<text x="208.5" y="161.8">C68</text>
<text x="38.6" y="164.1">HEADER 2-5.0mm</text>
<text x="158.3" y="163.7">15K</text>
<text x="208.5" y="167.6">104</text>
</g>
<g font-size="1.7" fill="#004080">
<text x="57" y="23.9">3V3</text>
<text x="69.3" y="23.9">3V3</text>
<text x="176.7" y="23.9">RUN</text>
<text x="176.7" y="18.2">VIN</text>
<text x="186.8" y="23.9">VFB</text>
<text x="187.3" y="18.2">SW</text>
<text x="57" y="25.9">-12V</text>
<text x="57" y="27.8">GND</text>
<text x="57" y="29.7">PS-ON</text>
<text x="68.6" y="27.8">GND</text>
<text x="69.3" y="25.9">3V3</text>
<text x="70.3" y="29.7">5V</text>
<text x="184.2" y="26.1" transform="rotate(-90 184.2 26.1)">GND</text>
<text x="57" y="31.7">GND</text>
<text x="57" y="33.6">GND</text>
<text x="57" y="35.5">GND</text>
<text x="68.6" y="31.7">GND</text>
<text x="68.6" y="35.5">GND</text>
<text x="70.3" y="33.6">5V</text>
<text x="57" y="37.5">-5V</text>
<text x="57" y="39.4">5V</text>
<text x="57" y="41.3">5V</text>
<text x="66.4" y="37.5">PW-OK</text>
<text x="67.9" y="39.4">5VSB</text>
<text x="69.3" y="41.3">12V</text>
<text x="176.7" y="54.8">VIN</text>
<text x="187.3" y="54.8">SW</text>
<text x="176.7" y="60.6">RUN</text>
<text x="184.2" y="62.7" transform="rotate(-90 184.2 62.7)">GND</text>
<text x="186.8" y="60.6">VFB</text>
<text x="167" y="89.6">PVDD</text>
<text x="177.4" y="89.6">PGND</text>
<text x="167" y="93.4">VDD</text>
<text x="167" y="91.5">PVDD</text>
<text x="180.3" y="93.4">LX</text>
<text x="180.3" y="95.4">LX</text>
<text x="167" y="101.2">COMP</text>
<text x="167" y="97.3">FB</text>
<text x="174.7" y="101.2">SHDN/RT</text>
<text x="178.6" y="97.3">GND</text>
<text x="178.6" y="99.2">GND</text>
<text x="139.8" y="143.8" transform="rotate(-90 139.8 143.8)">3</text>
<text x="141.7" y="143.8" transform="rotate(-90 141.7 143.8)">2</text>
<text x="143.7" y="143.8" transform="rotate(-90 143.7 143.8)">1</text>
<text x="182.3" y="149.6" transform="rotate(-90 182.3 149.6)">GND</text>
<text x="186.2" y="147.5" transform="rotate(-90 186.2 147.5)">VCC</text>
<text x="190" y="149.6" transform="rotate(-90 190 149.6)">RST</text>
<text x="43.5" y="159.1">1</text>
<text x="43.5" y="161">2</text>
</g>
<g font-size="1.7" fill="#00f">
<text x="166.5" y="22.2" transform="rotate(90 166.5 22.2)">+</text>
<text x="220.6" y="22.2" transform="rotate(90 220.6 22.2)">+</text>
<text x="166.5" y="58.9" transform="rotate(90 166.5 58.9)">+</text>
<text x="220.6" y="58.9" transform="rotate(90 220.6 58.9)">+</text>
<text x="147.2" y="93.6" transform="rotate(90 147.2 93.6)">+</text>
<text x="218.6" y="95.5" transform="rotate(90 218.6 95.5)">+</text>
<text x="226.3" y="95.5" transform="rotate(90 226.3 95.5)">+</text>
<text x="245.6" y="93.6" transform="rotate(90 245.6 93.6)">+</text>
</g>
<g font-size="1.7" fill="#f00">
<text x="52.2" y="49.8">PSON-</text>
<text x="21.3" y="87.4">5,10</text>
<text x="31.7" y="87.4">GP35</text>
<text x="21.3" y="120.3">5,10</text>
<text x="31.7" y="120.3">GP34</text>
<text x="163.3" y="152.1">PWRGD</text>
<text x="214.3" y="156">PWRGD</text>
<text x="224.3" y="156.9">PWRGD</text>
<text x="237.5" y="156.9">5</text>
</g>
<g font-size="1.4">
<text x="30.9" y="1.5">5</text>
<text x="88.8" y="1.5">4</text>
<text x="146.7" y="1.5">3</text>
<text x="204.7" y="1.5">2</text>
<text x="262.6" y="1.5">1</text>
<text x=".5" y="26.1">D</text>
<text x="292" y="26.1">D</text>
<text x=".5" y="71.9">C</text>
<text x="292" y="71.9">C</text>
<text x=".5" y="117.8">B</text>
<text x="292" y="117.8">B</text>
<text x=".5" y="163.6">A</text>
<text x="292" y="163.6">A</text>
<text x="30.9" y="186.8">5</text>
<text x="88.8" y="186.8">4</text>
<text x="146.7" y="186.8">3</text>
<text x="204.7" y="186.8">2</text>
<text x="262.6" y="186.8">1</text>
</g>
</svg>
